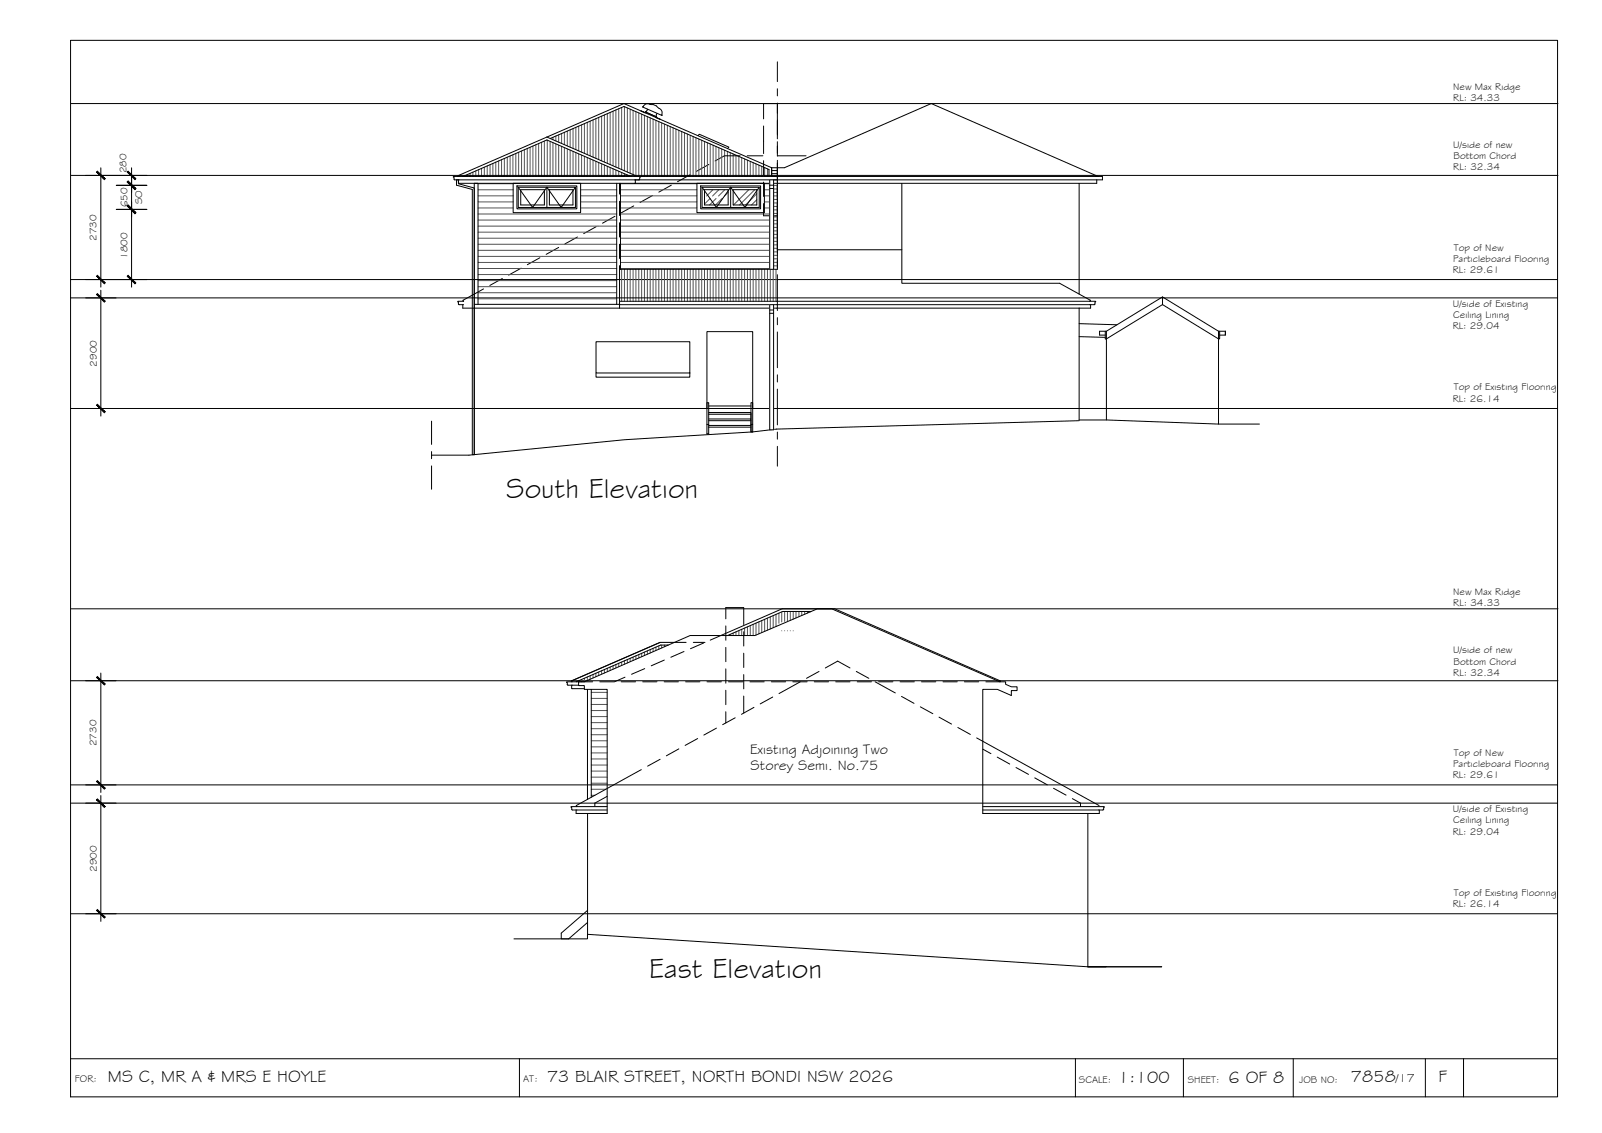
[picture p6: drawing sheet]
<svg xmlns="http://www.w3.org/2000/svg" width="420mm" height="297mm" viewBox="0 0 420 297" stroke-linecap="round" stroke-linejoin="round" font-family="sans-serif">
<!-- layer: MASK -->
<g fill="#fff" stroke="#fff" stroke-width=".26">
<path d="M170.2 27.3l.3 .1z"/>
<path d="M171.3 27.4l1.1 .6zM171 27.4h.3l1.1 .6z"/>
<path d="M171 27.4l1.6 .9zM170.7 27.4l1.9 .9z"/>
<path d="M170.7 27.4l2.2 1zM170.4 27.3l2.5 1.1z"/>
<path d="M170.4 27.3l2.5 1.1zM170.4 27.3l2.4 1.1z"/>
<path d="M172.9 28.4l.2 .1zM172.8 28.4l.3 .1z"/>
<path d="M170.5 27.4l2.3 1zM170.5 27.4l2.3 1z"/>
<path d="M170.2 27.3l.3 .1zM170.2 27.3l.3 .1z"/>
<path d="M172.8 28.4l.3 .1zM172.7 28.4l.4 .1z"/>
<path d="M170.5 27.4l2.3 1zM170.5 27.4l2.2 1z"/>
<path d="M170.2 27.3l.3 .1zM170.1 27.3l.4 .1z"/>
<path d="M172.7 28.4l.6 .3zM172.6 28.4l.7 .3z"/>
<path d="M170.5 27.4l2.2 1zM170.5 27.4l2.1 1z"/>
<path d="M170.1 27.3l.6 .2zM170 27.2l.7 .3z"/>
<path d="M172.6 28.4l.7 .3zM172.6 28.4l.7 .3zM172.6 28.4l.7 .3zM172.6 28.4l.7 .3z"/>
<path d="M170.7 27.5l1.9 .9zM170.7 27.5l1.9 .9z"/>
<path d="M170 27.2l.7 .3zM170 27.2l.7 .3z"/>
<path d="M172.6 28.4l.8 .4zM172.4 28.4l1 .4z"/>
<path d="M170.7 27.5l1.9 .9zM170.7 27.5l1.7 .9z"/>
<path d="M170 27.2l.8 .4zM169.8 27.2l1 .4z"/>
<path d="M169.8 27.2l1 .5zM169.7 27.2l1.1 .5z"/>
<path d="M172.4 28.4l1 .4zM172.4 28.4l1 .4z"/>
<path d="M170.8 27.6l1.6 .8zM170.8 27.6l1.6 .8z"/>
<path d="M169.7 27.2l1.1 .5zM169.7 27.2l1.1 .5z"/>
<path d="M172.4 28.4l1.1 .5zM172.3 28.4l1.2 .5z"/>
<path d="M170.8 27.7l1.6 .7zM170.8 27.7l1.5 .7z"/>
<path d="M169.7 27.2l1.1 .6zM169.6 27.2l1.2 .6z"/>
<path d="M169.6 27.2l1.3 .6zM169.5 27.3l1.4 .5z"/>
<path d="M172.3 28.4l1.2 .6zM172.2 28.4l1.3 .6z"/>
<path d="M170.8 27.8l1.5 .6zM170.8 27.8l1.4 .6z"/>
<path d="M169.5 27.3l1.4 .5zM169.5 27.3l1.4 .5z"/>
<path d="M172.2 28.4l1.4 .7zM172.1 28.4l1.5 .7z"/>
<path d="M170.9 27.8l1.3 .6zM170.9 27.8l1.2 .6z"/>
<path d="M169.5 27.3l1.4 .6zM169.4 27.3l1.5 .6z"/>
<path d="M172.1 28.4l1.5 .8zM172 28.5l1.6 .7z"/>
<path d="M170.9 27.9l1.2 .5zM170.9 27.9l1.1 .6z"/>
<path d="M169.4 27.3l1.5 .7zM169.3 27.3l1.6 .7z"/>
<path d="M172 28.5l1.6 .7zM172 28.5l1.6 .7z"/>
<path d="M172 28.5l1.6 .7zM172 28.5l1.6 .7z"/>
<path d="M170.9 28l1.1 .5zM170.9 28l1.1 .5z"/>
<path d="M169.3 27.3l1.6 .8zM169.3 27.3l1.6 .8z"/>
<path d="M172 28.5l1.7 .9-.1-.2zM172 28.5l1.7 .9-1.8-.8z"/>
<path d="M170.9 28.1l1 .5 .1-.1zM170.9 28.1l1 .5z"/>
<path d="M169.3 27.3l1.6 .9zM169.1 27.4l.2-.1 1.6 .9z"/>
<path d="M169.1 27.4l4.6 2zM169.1 27.4l4.6 2zM169.1 27.4l4.6 2zM169.1 27.4l4.6 2z"/>
<path d="M169.1 27.4l4.6 2.2v-.2zM169 27.6l.1-.2 4.6 2.2zM169 27.6l4.7 2zM169 27.6l4.7 2z"/>
<path d="M169 27.6l4.6 2.3 .1-.3zM169 27.6l4.6 2.3-4.8-2.1zM168.8 27.8l4.8 2.1zM168.8 27.8l4.8 2.1z"/>
<path d="M168.8 27.8l4.8 2.3v-.2zM168.8 27.8l4.8 2.3-4.9-2.1z"/>
<path d="M168.7 28l4.9 2.2zM168.6 28l5 2.2z"/>
<path d="M168.6 28l5 2.2zM168.6 28l5 2.3z"/>
<path d="M169.8 28.6l2.4 1.5 .1-.4zM169.8 28.6l2.4 1.5-2.5-1.1z"/>
<path d="M169.7 29l2.4 1.1zM169.7 29l2.4 1.1z"/>
<path d="M169.7 29l2.4 1.1zM169.7 29l2.4 1.2z"/>
<path d="M169.6 29.1l2.5 1.1zM169.6 29.1l2.5 1.1z"/>
<path d="M169.6 29.1l2.5 1.1zM169.6 29.1l2.5 1.1z"/>
<path d="M169.6 29.1l2.5 1.2zM169.6 29.1l2.5 1.2z"/>
<path d="M169.6 29.2l2.5 1.1zM169.5 29.2l2.6 1.1z"/>
<path d="M169.5 29.2l2.6 1.2zM169.5 29.2l2.6 1.2z"/>
<path d="M169.5 29.2l2.6 1.2zM169.5 29.2l2.6 1.2z"/>
<path d="M169.5 29.2l2.6 1.3zM169.4 29.3l2.7 1.2zM169.4 29.3l2.7 1.2zM169.4 29.3l2.7 1.2z"/>
<path d="M169.4 29.3l2.8 1.2zM169.3 29.3l2.9 1.2z"/>
<path d="M169.3 29.3l2.8 1.3zM169.3 29.3l2.8 1.3z"/>
<path d="M169.3 29.4l2.7 1.4 .1-.2zM169.3 29.4l2.7 1.4-2.8-1.2z"/>
<path d="M119.7 47.2h.5l-.5 1zM120.2 47.2l-.5 1h.5z"/>
<path d="M119.7 48.2h.5l-.5 .3zM119.7 48.5h2l-1.5-.3z"/>
<path d="M119.7 48.5h2l.8 .8zM121.7 48.5l.8 .8h1.9z"/>
<path d="M122.5 49.3h1.9l-.5 .4zM123.9 49.7h.5v-.4z"/>
<path d="M123.9 49.7h.5l-.5 69.5zM124.4 49.7l-.5 69.5h.5z"/>
<path d="M201.9 47.2l1 23.4v-23.4zM201.9 47.2l1 23.4h-1z"/>
<path d="M201.9 79.9l1 32.8v-32.8zM201.9 79.9l1 32.8h-1z"/>
</g>
<!-- layer: NEWWORK -->
<g fill="none" stroke="#000" stroke-width=".26">
<path d="M143.4 35.9l23.3 10.2-.1 .2h1.3l-.3 .9M144.3 36.3l19.3-8.4 38.1 16.5v1.9M169.2 29.6l-1.1-.5 1.1 .5 .1-.2 2.8 1.2-.1 .2 1.2 .5-1.2-.5 .1-.7M169.2 29.6l.1-.2 2.8 1.2M169.3 29.3l-.1 .3M169.7 29l-.4 .3M169.8 28.6l-.1 .4M171.3 27.4h-.3a1.77 1.77 0 0 0-2.2 .3l-.1 .3M171.3 27.4l.9 .4M172.2 27.8l.2 .2a1.8 1.8 0 0 1 1.2 1.8v.5l-5-2.2 .1-.1M172.3 29.7l-.1 .4M120.2 47.2v.9h83.7"/>
<path d="M120.2 46.3h-1.3l.2 .8 84.8 .1M121.4 46.3l22-9.6 22 9.6M134.6 48.1h17.7v7.6h-17.7zM135.6 48.7h15.7v6.1h-15.7zM161.7 48.1v31.7M162.7 48.1v22.5M166.6 47.2v.9h-.2M182.8 48.1h17.7v7.6h-17.7zM183.8 48.7h15.7v6.1h-15.7zM202.4 44v2.3h1.5h-83.7M202.4 44l-38.8-16.9-43.5 19 .1 .2M202.4 44h1.5v26.6h-41.4v8.4"/>
<path d="M202.4 44v2.2M202.4 44.7h1.5M202.4 45.5h1.5M202.9 48.1v22.5M124.4 79.8h38.1M125.4 79.8v-31.7h-1v32.7h38.1M201.9 79.9h1M149.9 179.6v.9h3.4M149.9 178.7l-1.3 .1 .2 .8h3M149.9 178.7h5.5M157.3 178.7h3.8M162.9 178.7h3.8"/>
<path d="M163.9 177.5l-2.8 1.2M168.6 178.7h3.7M169.1 175.3l-3.5 1.5M173.1 168.4l-23.3 10.1M174.2 178.7h3.7M174.2 173.1l-3.4 1.5M175.3 169.1h-2l-22.2 9.6M179.4 170.8l-3.5 1.5M179.8 178.7h3.8M179.9 168.4h-6.8l-23.3 10.1 .1 .2M181.8 168.4h3.1M184.6 168.6l-3.5 1.5"/>
<path d="M185.4 178.7h3.8M186.3 167.8l18.8-8.2h13.8l43.5 18.9-.1 .2M191.1 178.7h3.7M196.7 178.7h3.7M202.3 178.7h3.8M207.9 178.7h3.8M212.7 160.3h-7.4l-14.5 6.3M213.6 178.7h3.7M219.2 178.7h3.7M224.8 178.7h3.8M230.4 178.7h3.8M236.1 178.7h3.7"/>
<path d="M241.7 178.7h3.7M247.3 178.7h3.8M252.9 178.7h3.8M258.6 178.7h3.6M154.1 180.7v28.9M155.1 180.7v28.3"/>
</g>
<!-- layer: GRDLEV -->
<path d="M283 110.1h7.2l29.4 1.1h10.7M283 110.3l-79.3 2.2-6.3 .7-33.6 2.1-40.8 4h-9.8M134.8 246.1h19.3v-1.1l131.2 8.5h19.4h-19.4h4.8" fill="none" stroke="#000" stroke-width=".26"/>
<!-- layer: SERVICES -->
<path d="M119.7 47.2v1.3l4.2 1.2v69.5h.5v-69.9l-4.2-1.1v-1M201.9 47.2v23.4h1v-23.4M201.9 48.5h1M201.9 49.4h1M201.9 79.9v32.8h1v-32.8M201.9 81.3h1M201.9 82.1h1" fill="none" stroke="#000" stroke-width=".26"/>
<!-- layer: BORDER -->
<path d="M18.5 10.6h390v277h-390zM18.5 277.6h390M136.2 277.6v10M282.1 277.6v10M310.4 277.6v10M339.2 277.6v10M373.8 277.6v10M383.8 277.6v10" fill="none" stroke="#000" stroke-width=".26"/>
<!-- layer: CEILING-FLOOR LINES -->
<path d="M18.6 27.1h390M18.6 46h390M18.5 73.3h390M18.5 78.1h390M18.5 107.1h390M18.6 159.6h390M18.6 178.5h390M18.5 205.8h390M18.5 210.6h390M18.5 239.6h390" fill="none" stroke="#000" stroke-width=".26"/>
<!-- layer: HATCH -->
<g fill="none" stroke="#545454" stroke-width=".26">
<path d="M136 39.9v6.4M136.8 39.6v6.7M137.5 39.3v7M138.3 38.9v7.4M139 38.6v7.7M139.8 38.3v8M140.5 38v8.3M141.3 37.6v8.7M142 37.3v9M142.8 37v9.3M143.5 36.7v9.6M144.3 37.1v9.2"/>
<path d="M145 36v.6M145 37.4v8.9M145.8 35.7v1.2M145.8 37.7v8.6M146.5 35.3v2M146.5 38.1v8.2M147.3 35v2.6M147.3 38.4v7.9M148 34.7v3.2M148 38.7v7.6M148.8 34.4v3.9M148.8 39v7.3"/>
<path d="M149.5 34.1v4.5M149.5 39.3v7M150.3 33.7v5.2M150.3 39.7v6.6M151 33.4v5.8M151 40v6.3M151.8 33.1v6.5M152.5 32.7v7.2M153.3 32.4v7.8M154 32.1v8.4M154.8 31.8v9.1M155.5 31.4v9.8"/>
<path d="M156.3 31.1v10.4M157 30.8v11M157.8 30.5v11.7M158.5 30.1v12.4M159.3 29.8v13M160 29.5v13.7M160.8 29.2v14.3M161.5 28.8v15M162.3 28.5v15.6M163 28.2v16.3M163.8 28v16.8M164.5 28.3v16.8"/>
<path d="M165.3 28.6v16.8M166 28.9v16.9M166.8 29.3v17M167.5 29.6v16.7M168.3 29.9v16.4M169 30.2v16.1M169.8 30.6v15.7M170.5 30.9v15.4M171.3 31.2v15.1M172 31.6v14.7M172.8 31.9v14.4M173.5 32.2v14.1"/>
<path d="M174.3 32.5v13.8M175 32.8v13.5M175.8 33.2v13.1M176.5 33.5v12.8M177.3 33.8v12.5M178 34.2v12.1M178.8 34.5v11.8M179.5 34.8v11.5M180.3 35.1v11.2M181 35.5v10.8M181.8 35.8v10.5M182.5 36.1v10.2"/>
<path d="M183.3 36.4v9.9M184 36.8v9.5M184.8 37.1v9.2M185.5 37.4v8.9M186.3 37.7v8.6M187 38.1v8.2M187.8 38.4v7.9M188.5 38.7v7.6M189.3 39v7.3M190 39.4v6.9M190.8 39.7v6.6M121.8 46.1v.2"/>
<path d="M122.5 45.8v.5M123.3 45.5v.8M124 45.1v1.2M124.8 44.8v1.5M125.4 48.2h9.2M125.4 49.8h9.2M125.4 51.3h9.2M125.4 52.9h9.2M125.4 54.5h9.2M125.4 56.1h36.3M125.4 57.7h36.3M125.4 59.3h36.3"/>
<path d="M125.5 44.5v1.8M126.3 44.1v2.2M127 43.8v2.5M127.8 43.5v2.8M128.5 43.2v3.1M129.3 42.9v3.4M130 42.5v3.8M130.8 42.2v4.1M131.5 41.9v4.4M132.3 41.5v4.8M133 41.2v5.1M133.8 40.9v5.4"/>
<path d="M134.5 40.6v5.7M135.3 40.3v6M151.8 40.3v6M152.3 49.8h9.4M152.3 51.3h9.4M152.3 52.9h9.4M152.3 54.5h9.4M152.5 40.7v5.6M153.3 41v5.3M154 41.3v5M154.8 41.6v4.7M155.5 42v4.3"/>
<path d="M156.3 42.3v4M157 42.6v3.7M157.8 42.9v3.4M158.5 43.3v3M159.3 43.6v2.7M160 43.9v2.4M160.8 44.2v2.1M161.5 44.6v1.7M162.3 44.9v1.4M162.7 48.2h20.1M162.7 49.8h20.1M162.7 51.3h20.1"/>
<path d="M162.7 52.9h20.1M162.7 54.5h20.1M162.7 56.1h40.2M162.7 57.7h40.2M162.7 59.3h40.2M163 45.2v1.1M163.8 45.5v.8M164.5 45.9v.4M165.3 46.2v.1M186.2 52l-1.4 1.5M187 49.7l-1.7 1.7M187.8 52l-1.7 1.7"/>
<path d="M188.5 49.7l-1.6 1.7M189.4 52l-1.7 1.7M190.1 49.7l-1.6 1.7M191 50.4l-1 1M191.5 40v6.3M192.3 40.4v5.9M193 40.7v5.6M193.8 41v5.3M194.5 41.3v5M195.3 41.6v4.7M196 42v4.3M196.4 49.7l-4 4"/>
<path d="M196.8 42.3v4M197.5 42.6v3.7M198 49.7l-4 4M198.3 43v3.3M198.5 50.8l-3 2.9M198.5 52.4l-1.4 1.3M199 43.3v3M199.8 43.6v2.7M200.5 48.2h2.4M200.5 49.8h2.4M200.5 51.3l3.4 .1M200.5 52.9h2.4"/>
<path d="M200.5 54.5h2.4M200.5 43.9v2.4M201.3 44.3v2M202.9 48.6h1M202.9 49.5h1M202.9 50.5h1M202.9 52.3h1M202.9 53.2h1M202.9 54.1h1M202.9 55h1M202.9 56h1M202.9 56.9h1"/>
<path d="M202.9 57.8h1M202.9 58.7h1M202.9 59.6h1M125.3 78.3h36.3M125.4 72h36.3M125.4 73.6h36.3M125.4 75.2h36.3M125.4 60.9h36.3M125.4 62.5h36.3M125.4 64h36.3M125.4 65.6h36.3M125.4 67.2h36.3"/>
<path d="M125.4 68.8h36.3M125.4 70.4h36.3M125.4 76.7h36.3M162.7 60.9h40.2M162.7 62.5h40.2M162.7 64h40.2M162.7 65.6h40.2M162.7 67.2h40.2M162.7 70.4h40.2M163 70.6v8.4M163.8 70.6v8.4M164.5 70.6v8.4"/>
<path d="M165.3 70.6v8.4M166 70.6v8.4M166.8 70.6v8.4M167.5 70.6v8.4M168.3 70.6v8.4M169 70.6v8.4M169.8 70.6v8.4M170.5 70.6v8.4M171.3 70.6v8.4M172 70.6v8.4M172.8 70.6v8.4M173.5 70.6v8.4"/>
<path d="M174.3 70.6v8.4M175 70.6v8.4M175.8 70.6v8.4M176.5 70.6v8.4M177.3 70.6v8.4M178 70.6v8.4M178.8 70.6v8.4M179.5 70.6v8.4M180.3 70.6v8.4M181 70.6v8.4M181.8 70.6v8.4M182.5 70.6v8.4"/>
<path d="M183.3 70.6v8.4M184 70.6v8.4M184.8 70.6v8.4M185.5 70.6v8.4M186.3 70.6v8.4M187 70.6v8.4M187.8 70.6v8.4M188.5 70.6v8.4M189.3 70.6v8.4M190 70.6v8.4M190.8 70.6v8.4M191.5 70.6v8.4"/>
<path d="M192.3 70.6v8.4M193 70.6v8.4M193.8 70.6v8.4M194.5 70.6v8.4M195.3 70.6v8.4M196 70.6v8.4M196.8 70.6v8.4M197.5 70.6v8.4M198.3 70.6v8.4M199 70.6v8.4M199.8 70.6v8.4M200.5 70.6v8.4"/>
<path d="M201.3 70.6v8.4M202 70.6v8.4M202.8 70.6v8.4M202.9 60.5h1M202.9 61.4h1M202.9 62.4h1M202.9 63.3h1M202.9 64.2h1M202.9 65.1h1M202.9 66h1M202.9 66.9h1M202.9 67.9h1"/>
<path d="M202.9 69.7h1M203.5 70.6v8.4M203.9 68.8h-41.2M151.8 178.4v.3M152.5 178.1v.6M153.3 177.8v.9M154 177.5v.9M154.8 177.2v.9M155.5 176.8v1M156.3 176.5v.9M157 176.2v.9M157.8 175.8v1"/>
<path d="M158.5 175.5v.9M159.3 175.2v.9M160 174.9v.9M160.8 174.5v.9M161.5 174.2v.9M162.3 173.9v.9M163 173.6v.9M163.8 173.2v.9M164.5 172.9v.9M165.3 172.6v.9M166 172.3v.9M166.8 171.9v.9"/>
<path d="M167.5 171.6v.9M168.3 171.3v.9M169 171v.8M169.8 170.6v.9M170.5 170.3v.9M171.3 170v.9M172 169.6v.9M172.8 169.3v.9M173.5 169.1v.8M174.3 169.1v.4M175 169.1v.1M191.5 166.3v.3"/>
<path d="M192.3 166v.6M193 165.6v1M193.8 165.3v1.3M194.5 165v1.6M195.3 164.7v1.9M196 164.3v2.3M196.8 164v2.6M197.5 163.7v2.9M198.3 163.4v3.1M199 163v3.2M199.8 162.7v3.2M200.5 162.4v3.1"/>
<path d="M201.3 162v3.2M202 161.7v3.2M202.8 161.4v3.2M203.5 161.1v3.1M204.3 160.8v2.6M205 160.4v2.7M205 165.4h.1M205.8 160.3v2.6M205.8 165.4h.1M206.5 160.3v2.5M206.5 165.4h.1M207.3 160.3v2.3"/>
<path d="M207.3 165.4h.1M208 160.3v2M208 165.4h.1M208.8 160.3v1.7M209.5 160.3v1.4M210.3 160.3v1.1M211 160.3v.8M211.8 160.3v.4M212.5 160.3v.1M155.1 181.5h4.1M155.1 183.1h4.1M155.1 184.7h4.1"/>
<path d="M155.1 186.3h4.1M155.1 187.9h4.1M155.1 189.5h4.1M155.1 191h4.1M155.1 192.6h4.1M155.1 194.2h4.1M155.1 195.8h4.1M155.1 197.4h4.1M155.1 199h4.1M155.1 200.6h4.1M155.1 202.2h4.1M155.1 203.7h4.1"/>
<path d="M155.1 205.3h4.1M155.1 206.9h3.8M155.1 208.5h.9"/>
</g>
<!-- layer: DIMENSION -->
<g fill="none" stroke="#000" stroke-width=".26">
<path d="M22.5 46h16M26.4 44v31.3M30.5 54.9h8M30.5 48.6h8M34.5 46.6v10.3M34.5 44v6.6M34.5 52.9v22.4M22.5 78.1h7.9M22.5 73.3h16M26.4 76.1v33M22.5 107.1h7.9M22.5 178.5h7.9"/>
<path d="M26.4 176.5v31.3M22.5 210.6h7.9M22.5 205.8h7.9M26.4 208.6v33M22.5 239.6h7.9"/>
</g>
<!-- layer: 0 -->
<g fill="#000" stroke="#000" stroke-width=".26">
<path d="M25.3 45.1l2.1 2 .2-.2zM25.3 45.1l.3-.2 2 2z"/>
<path d="M33.6 47.5l-.2 .2 2.2 1.8zM33.4 47.7l2.2 1.8-.2 .2z"/>
<path d="M33.6 47.5l-.2 .2 2.2 1.8zM33.4 47.7l2.2 1.8-.2 .2z"/>
<path d="M33.4 54l2 2 .2-.2zM33.6 53.8l2 2-2.2-1.8z"/>
<path d="M33.4 54l2 2 .2-.2zM33.6 53.8l2 2-2.2-1.8z"/>
<path d="M33.4 45.1l2 2 .2-.2zM33.6 44.9l2 2-2.2-1.8z"/>
<path d="M25.3 72.4l2.3 1.8-2-2zM25.3 72.4l2.3 1.8-.2 .2z"/>
<path d="M25.3 77.2l2.1 2 .2-.2zM25.3 77.2l.3-.2 2 2z"/>
<path d="M33.6 72.2l-.2 .2 2.2 1.8zM33.4 72.4l2.2 1.8-.2 .2z"/>
<path d="M25.6 106l-.3 .2 2.3 1.8zM25.3 106.2l2.3 1.8-.2 .2z"/>
<path d="M25.3 177.6l2.1 2 .2-.2zM25.3 177.6l.3-.2 2 2z"/>
<path d="M25.3 204.9l2.3 1.8-2-2zM25.3 204.9l2.3 1.8-.2 .2z"/>
<path d="M25.3 209.7l2.1 2 .2-.2zM25.3 209.7l.3-.2 2 2z"/>
<path d="M25.6 238.5l-.3 .2 2.3 1.8zM25.3 238.7l2.3 1.8-.2 .2z"/>
</g>
<!-- layer: EXISTING -->
<g fill="none" stroke="#000" stroke-width=".26">
<path d="M200.3 33v7.3M203.9 29.7v-2.6h-3.6v4.1M203.9 31.6v3.7M203.9 37.2v3.7M156.4 59.4l-3.3 1.8M161.3 56.7l-3.3 1.8M166.2 54l-3.3 1.8M171.1 51.3l-3.2 1.8M176.1 48.5l-3.3 1.9M181 45.8l-3.3 1.8M185.9 43.1l-3.3 1.8M194.1 40.8h-4.1l-2.5 1.4"/>
<path d="M196 40.8h4.1M200.3 42.1v3.8M200.3 47.7v3.8M200.3 53.4v3.2h3.6M203.9 46.3h85.2v.9h-85.2M203.9 44h1.8l38.5-16.9 43.8 19.2M203.9 40.8h7.5M203.9 42.8v3.7M203.9 48.4v17.1h32.6M236.5 48.1v26.2h41.4l8.1 4.4-.2 .3M283 48.1v29M287.6 47.2v.9h-83.7"/>
<path d="M120.2 79.7l.2 .2M120.4 79.9h1.2M121.4 79.9v.9h3v38.4M126.8 75.7l-5.4 3 .2 .3h-1.5l.1 .7M131.7 73l-3.2 1.8M136.7 70.3l-3.3 1.8M141.6 67.6l-3.3 1.8M146.5 64.9l-3.3 1.8M151.5 62.1l-3.3 1.9M162.5 78.1v2.7h120.5M162.5 79h123.3M285.8 79l1.6 .1-.4 .8h-124.5"/>
<path d="M286 79.9v.9h-3M304.9 77.8v2.1M156.3 89.6h24.6v8.2h-24.6zM156.3 97.8v1.1h24.6v-1.1M283 80.8v29.3M283 88.3l6.9 .1M283 84.9l10 .2M289.9 87.9h-1.5v-1.1h1.8v23.3M289.9 86.8v2.1h.3l14.7-9 14.7 9h.3v-2.1M290.2 86.8l14.7-9 14.7 9M319.6 86.8v24.4M319.6 86.8h1.8"/>
<path d="M321.4 86.8v1.1h-1.5M321.4 86.8v1.1M185.4 107.1v-20.2h12v20.2M185.4 105.6h.5v8.1h-.5zM185.4 111.3h.5M185.9 111.5h11.1v1.8l.4-.1v-7.6h-.4v7.7M185.9 109.8h11.1v1.7M185.9 108.2h11.1v1.6M185.9 106.4h11.1M185.9 108.6h11.1M185.9 110.3h11.1M185.9 112h11.1"/>
<path d="M197 111.3h.4M190.4 162.2v-2.9h4.7v4.4M190.4 164.1v3.7M190.4 169.7v3.8M190.4 175.4v3.7M195.1 165.6v3.8M195.1 171.3v3.7M195.1 176.9v3.7M209.9 178.7l-5.6 3.1M214.8 176l-3.3 1.8M216.5 175.1l3.2-1.8 3.2 1.8M224.6 176l3.3 1.8"/>
<path d="M229.5 178.7l5.3 3M173.1 199.1l-3.3 1.8M178 196.3l-3.2 1.9M183 193.6l-3.3 1.8M187.9 190.9l-3.3 1.8M190.4 181v3.7M190.4 186.6v2.9M192.8 188.2l-3.3 1.8M195.1 182.5v4.4M197.7 185.5l-3.2 1.8M202.7 182.7l-3.3 1.8M236.4 182.6l3.3 1.8"/>
<path d="M241.4 185.3l3.3 1.8M246.3 188l3.3 1.8M251.2 190.7l3.3 1.8M256.1 193.5l32.2 17.7M257.8 196.4l2.1 1.2M261.5 198.5l3.3 1.8M151.1 212.4v.9h3M151.3 211.5h7.9M151.3 211.5l-1.6 .1 .3 .1-.1 .5 .2 .2h9.1M154.1 213.3h5.1v-32.6h-5.9v-1h-1.5v-1h1.5l27.7-12.1h17l16.4-7h3.7l44.1 19.1h1.5v.7l1.5 .7h1.5v1h-1.5v1.2l-3.6-1.6h-3.8v32.6h27.5M154.1 213.3v31.7M159.2 208.8l-3.2 1.8v.9"/>
<path d="M168.2 201.8l-17.1 9.4 .2 .3M257.8 211.5h31.7l.2 .1-.2 .1v.5M266.5 201.2l3.3 1.8M271.4 203.9l3.3 1.9M276.3 206.7l3.3 1.8M281.2 209.4l2.2 1.2v.9M285.3 213.3v40.2M288.3 212.4v.9h-3M289.4 212.2l-.2 .2h-31.4M154.1 238.7l-6.9 5.9v1.5h1.9l5-4.3"/>
</g>
<!-- layer: BOUNDARY -->
<g fill="none" stroke="#000" stroke-width=".26">
<path d="M203.9 16.2v5.2M203.9 23.3v1.8M203.9 27v9.4M203.9 38.3v1.8M203.9 42v9.4M203.9 53.3v1.9M203.9 57v9.4M203.9 68.3v1.8M203.9 72v9.4M203.9 83.3v1.8M203.9 87v9.4M203.9 98.3v1.9"/>
<path d="M113.2 110.4v6.1M113.2 118.4v1.9M203.9 102v9.4M203.9 113.3v1.8M203.9 117v5.2M113.2 122.1v6.2"/>
</g>
<!-- layer: WINDOWS -->
<g fill="none" stroke="#000" stroke-width=".26">
<path d="M183.1 35.6l.3-.4 7.8 3.4-.4 .4M135.9 49.1h15l-3.7 5.3-3.8-5.3M135.9 49.1l3.8 5.3 3.7-5.3M135.9 49.1v5.3h15v-5.3M136.6 49.7h6.2v4h-6.2zM143.4 49.1v5.3M144.1 49.7h6.2v4h-6.2zM184.1 49.1h15l-3.7 5.3-3.8-5.3M184.1 49.1l3.8 5.3 3.7-5.3M184.1 49.1v5.3h15v-5.3M184.8 49.7h6.2v4h-6.2zM191.6 49.1v5.3"/>
<path d="M192.3 49.7h6.2v4h-6.2z"/>
</g>
<!-- layer: 0.13 -->
<path d="M162.5 48.1v2.8M162.5 52.8v3.7M162.5 58.4v3.7M162.5 64v3.8M162.5 69.6v3.8M162.5 75.3v2.8" fill="none" stroke="#000" stroke-width=".26"/>
<g font-size="7.5">
<text x="132.7" y="130.5">South Elevation</text>
<text x="170.3" y="256.4">East Elevation</text>
</g>
<g font-size="4.5">
<text x="28.3" y="283.6">MS C, MR A &amp; MRS E HOYLE</text>
<text x="143.5" y="283.6">73 BLAIR STREET, NORTH BONDI NSW 2026</text>
<text x="293.3" y="283.9">1:100</text>
<text x="322.2" y="283.9">6 OF 8</text>
<text x="354.3" y="283.8">7858</text>
<text x="377.3" y="283.7">F</text>
</g>
<g font-size="3.7">
<text x="196.7" y="197.6">Existing Adjoining Two</text>
<text x="196.9" y="201.9">Storey Semi. No.75</text>
</g>
<text font-size="3.2" x="366.1" y="283.8">/17</text>
<g font-size="2.6">
<text x="381.1" y="23.5">New Max Ridge</text>
<text x="381.2" y="26.4">RL: 34.33</text>
<text x="381.2" y="38.8">U/side of new</text>
<text x="381.2" y="41.8">Bottom Chord</text>
<text x="33.2" y="45.4" transform="rotate(-90 33.2 45.4)">280</text>
<text x="381.2" y="44.7">RL: 32.34</text>
<text x="37.3" y="53.6" transform="rotate(-90 37.3 53.6)">SO</text>
<text x="33.4" y="54.4" transform="rotate(-90 33.4 54.4)">650</text>
<text x="25.3" y="63.2" transform="rotate(-90 25.3 63.2)">2730</text>
<text x="381.3" y="65.8">Top of New</text>
<text x="33.4" y="67.9" transform="rotate(-90 33.4 67.9)">1800</text>
<text x="381" y="71.6">RL: 29.61</text>
<text x="381.1" y="68.7">Particleboard Flooring</text>
<text x="381" y="80.5">U/side of Existing</text>
<text x="381.2" y="83.4">Ceiling Lining</text>
<text x="381" y="86.3">RL: 29.04</text>
<text x="25.4" y="96.1" transform="rotate(-90 25.4 96.1)">2900</text>
<text x="381" y="105.3">RL: 26.14</text>
<text x="381.3" y="102.4">Top of Existing Flooring</text>
<text x="381.1" y="156">New Max Ridge</text>
<text x="381.2" y="158.9">RL: 34.33</text>
<text x="381.2" y="171.3">U/side of new</text>
<text x="381.2" y="177.2">RL: 32.34</text>
<text x="381.2" y="174.2">Bottom Chord</text>
<text x="25.3" y="195.7" transform="rotate(-90 25.3 195.7)">2730</text>
<text x="381.1" y="201.1">Particleboard Flooring</text>
<text x="381.3" y="198.2">Top of New</text>
<text x="381" y="204.1">RL: 29.61</text>
<text x="381" y="212.9">U/side of Existing</text>
<text x="381.2" y="215.9">Ceiling Lining</text>
<text x="381" y="218.8">RL: 29.04</text>
<text x="25.4" y="228.6" transform="rotate(-90 25.4 228.6)">2900</text>
<text x="381" y="237.8">RL: 26.14</text>
<text x="381.3" y="234.9">Top of Existing Flooring</text>
<text x="19.6" y="283.8">FOR:</text>
<text x="137.2" y="283.6">AT:</text>
<text x="283" y="283.9">SCALE:</text>
<text x="311.5" y="283.9">SHEET:</text>
<text x="340.7" y="283.9">JOB NO:</text>
</g>
</svg>
